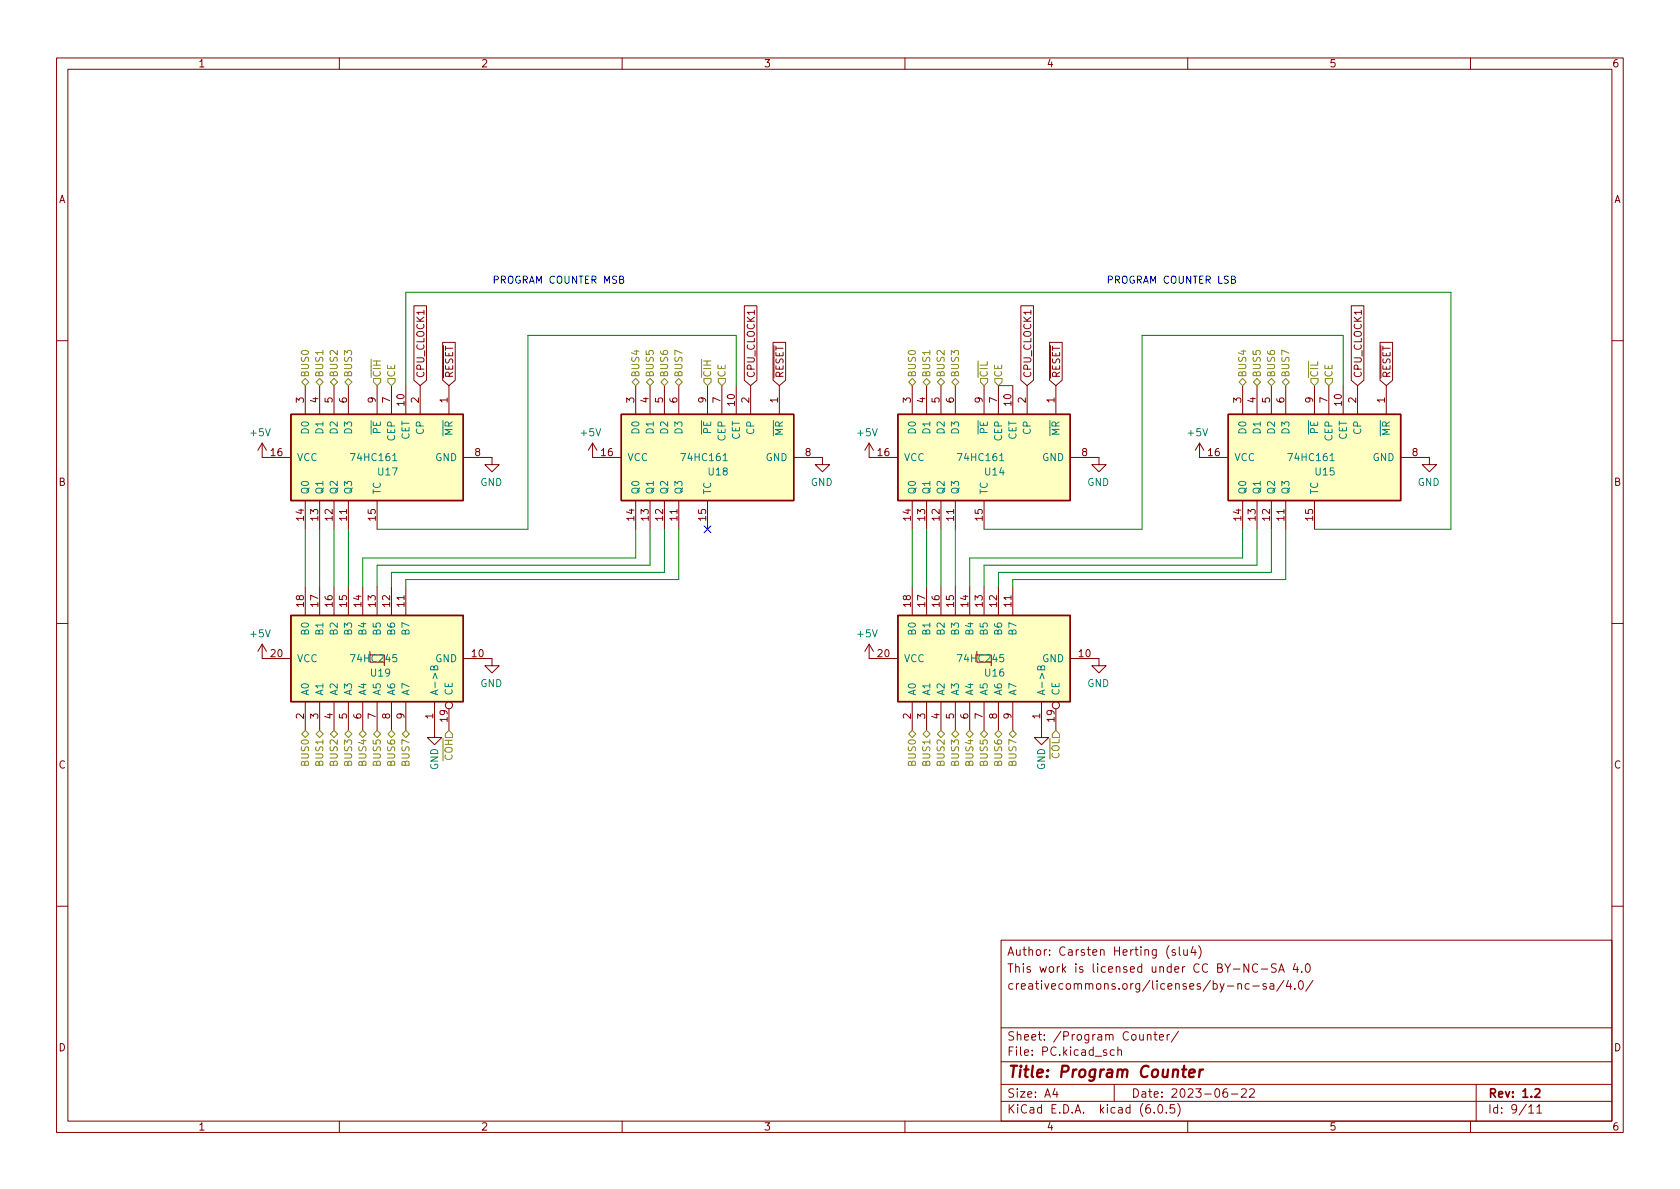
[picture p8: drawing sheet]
<svg xmlns="http://www.w3.org/2000/svg" width="297mm" height="210mm" viewBox="0 0 297 210" stroke-linecap="round" stroke-linejoin="round" font-family="sans-serif">
<g fill="none" stroke="#840000" stroke-width=".18">
<path d="M10 10.2h277v190.1h-277zM12 12.2h273v186.1h-273zM60 10.2v2M110 10.2v2M160 10.2v2M210 10.2v2M260 10.2v2M73.2 54.1h2.2v13.1l-1.1 1-1.1-1zM131.6 54.1h2.2v13.1l-1.1 1-1.1-1zM180.5 54.1h2.2v13.1l-1.1 1-1.1-1zM238.9 54.1h2.2v13.1l-1.1 1-1.1-1zM10 60.2h2"/>
<path d="M46.4 78.4l.7 1.2M46.4 78.4v2.5h5M46.4 78.4l-.8 1.2M54 68.2v5.1M56.5 68.2v5.1M59.1 68.2v5.1M61.6 68.2v5.1M66.7 68.2v5.1M69.2 68.2v5.1M71.8 68.2v5.1M74.3 68.2v5.1M78.3 60.5h2.2v6.7l-1.1 1-1.1-1z"/>
<path d="M79.4 68.2v5.1M104.8 78.4v2.5h5.1M104.8 78.4l.7 1.2M104.8 78.4l-.8 1.2M112.4 68.2v5.1M114.9 68.2v5.1M117.5 68.2v5.1M120 68.2v5.1M125.1 68.2v5.1M127.6 68.2v5.1M130.2 68.2v5.1M132.7 68.2v5.1"/>
<path d="M136.7 60.5h2.2v6.7l-1.1 1-1.1-1zM137.8 68.2v5.1M153.7 78.4v2.5h5M153.7 78.4l.7 1.2M153.7 78.4l-.8 1.2M161.3 68.2v5.1M163.8 68.2v5.1M166.4 68.2v5.1M168.9 68.2v5.1M174 68.2v5.1M176.5 68.2v5.1M179.1 68.2v5.1"/>
<path d="M181.6 68.2v5.1M185.6 60.5h2.2v6.7l-1.1 1-1.1-1zM186.7 68.2v5.1M212.1 78.4v2.5h5.1M212.1 78.4l.8 1.2M212.1 78.4l-.8 1.2M219.7 68.2v5.1M222.2 68.2v5.1M224.8 68.2v5.1M227.3 68.2v5.1M232.4 68.2v5.1M234.9 68.2v5.1"/>
<path d="M237.5 68.2v5.1M240 68.2v5.1M244 60.5h2.2v6.7l-1.1 1-1.1-1zM245.1 68.2v5.1M285 60.2h2M54 88.5v5.1M56.5 88.5v5.1M59.1 88.5v5.1M61.6 88.5v5.1M66.7 88.5v5.1M81.9 80.9h5.1v1.3h-1.3l1.3 1.2 1.3-1.2h-1.3M112.4 88.5v5.1"/>
<path d="M114.9 88.5v5.1M117.5 88.5v5.1M120 88.5v5.1M125.1 88.5v5.1M140.3 80.9h5.1v1.3h-1.3l1.3 1.2 1.3-1.2h-1.3M161.3 88.5v5.1M163.8 88.5v5.1M166.4 88.5v5.1M168.9 88.5v5.1M174 88.5v5.1M189.2 80.9h5.1v1.3h-1.3l1.3 1.2 1.3-1.2h-1.3M219.7 88.5v5.1"/>
<path d="M222.2 88.5v5.1M224.8 88.5v5.1M227.3 88.5v5.1M232.4 88.5v5.1M247.6 80.9h5.1v1.3h-1.2l1.2 1.2 1.3-1.2h-1.3M10 110.2h2M46.4 113.9v2.6h5M46.4 113.9l.7 1.3M46.4 113.9l-.8 1.3M54 103.8v5M56.5 103.8v5M59.1 103.8v5"/>
<path d="M61.6 103.8v5M64.1 103.8v5M66.7 103.8v5M69.2 103.8v5M71.8 103.8v5M81.9 116.5h5.1v1.2h-1.3l1.3 1.3 1.3-1.3h-1.3M153.7 113.9v2.6h5M153.7 113.9l.7 1.3M153.7 113.9l-.8 1.3M161.3 103.8v5M163.8 103.8v5M166.4 103.8v5"/>
<path d="M168.9 103.8v5M171.4 103.8v5M174 103.8v5M176.5 103.8v5M179.1 103.8v5M189.2 116.5h5.1v1.2h-1.3l1.3 1.3 1.3-1.3h-1.3M285 110.2h2M54 124.1v5.1M56.5 124.1v5.1M59.1 124.1v5.1M61.6 124.1v5.1M64.1 124.1v5.1"/>
<path d="M66.7 124.1v5.1M69.2 124.1v5.1M71.8 124.1v5.1M76.8 124.1v6.3h-1.2l1.2 1.3 1.3-1.3h-1.3M79.4 125.3v3.9M161.3 124.1v5.1M163.8 124.1v5.1M166.4 124.1v5.1M168.9 124.1v5.1M171.4 124.1v5.1M174 124.1v5.1M176.5 124.1v5.1"/>
<path d="M179.1 124.1v5.1M184.1 124.1v6.3h-1.2l1.2 1.3 1.3-1.3h-1.3M186.7 125.3v3.9M10 160.2h2M177 166.3h108v32h-108zM206.7 167.2a1.72 1.72 0 0 0 0 2.3M207.8 168l-.4-.1-.2 .2 .1 .3 .5 .1v.4h-.6M208.5 167.4v1.3l.2 .2M209.3 167.9l.1 1h.3l.2-.1M209.9 167.9v1M210.9 167.4l-.3 1h.9M211.3 167.9v1"/>
<path d="M211.9 167.2a1.72 1.72 0 0 1 0 2.3M220.9 174l-.5-.1-.3 .3v.4l.2 .3h.6M221.5 174.4h1.1M222.4 170.6a.6 .6 0 0 0-.8 0 .6 .6 0 0 0-.2 .7 .56 .56 0 0 0 .3 .6 .56 .56 0 0 0 .7-.1M223 171.4h1.1M223.9 174l-.4-.1-.2 .2 .1 .3 .5 .1v.4h-.6M224.6 174h.5l.1 .9M225.2 174.3l-.5 .1a.29 .29 0 0 0-.2 .2 .29 .29 0 0 0 .2 .3h.5M225.6 170.5l-.5-.1-.3 .3 .1 .4 .7 .3v.4l-.2 .1h-.6M226.1 171.9l.5-1.5 .5 1.5M226.2 171.5h.7M227 173.4l-1.3 1.9"/>
<path d="M227.8 173.4l-.4 1h1M228.1 173.9v1M228.9 174.8v.1M229 170.4l-.4 1h1M229.4 170.9v1M229.7 173.6l.2-.2a.81 .81 0 0 1 .6 .7 .81 .81 0 0 1-.3 .8h-.1a.81 .81 0 0 1-.4-1.3zM230.1 171.8v.1M230.9 170.6l.2-.2a.81 .81 0 0 1 .6 .7 .81 .81 0 0 1-.3 .8h-.1a.81 .81 0 0 1-.4-1.3zM232.1 173.4l-1.2 1.9M285 160.2h2M60 198.3v2M110 198.3v2"/>
<path d="M160 198.3v2M177 194.8h108M177 191.8h108M177 187.8h108M177 181.8h108M186.5 192.5l-.4 1h1M186.9 193v1M197 191.8v3M197 185.7l-.4-.1-.3 .3v.4l.1 .3h.6M197.6 185.8l.3-.2 .3 .1 .1 .9M197.6 185.1v1.5M202.9 183.1l.2-.2 .3 .1 .1 .9"/>
<path d="M202.9 182.9v1M204 182.9h.6M204.1 196.7v.1M204.2 182.4v1.3l.4 .2M204.9 195.4l.2-.1a.81 .81 0 0 1 .6 .7 .81 .81 0 0 1-.3 .8h-.2a.81 .81 0 0 1-.6-.6 .81 .81 0 0 1 .3-.8zM205 183.4l.7-.1-.1-.3-.4-.1-.2 .2 .1 .8h.5M206.2 196.7v.1M206.4 182.9v1M206.8 182.9l-.3 .1-.1 .2M207.6 195.3h-.7v.7l.2-.1 .5 .1 .1 .2-.1 .5-.2 .1-.5-.1M208.2 195.1a1.72 1.72 0 0 1 0 2.3M208.4 182.4l-1.3 1.9"/>
<path d="M210 198.3v2M216.9 192.5a.59 .59 0 0 0-.7 .7v.5l.2 .3h.4l.2-.1 .1-.5-.2-.2-.4-.1-.3 .3M217.7 193.5h1.2M219.5 192.7l.6-.2 .2 .2 .1 .3-1 1h1M220.9 192.7l.6-.2 .2 .2 .1 .3-.9 1h.9M260 198.3v2M261 191.8v6.5M270.3 195.8l.4-.5v1.5M270.3 196.8h.9M271.7 195.8l.5-.5v1.5M271.7 196.8h.9"/>
<circle cx="79.4" cy="124.7" r=".63"/>
<circle cx="186.7" cy="124.7" r=".63"/>
</g>
<path d="M271.4 192.7l.6-.2 .2 .2 .1 .3-1 1h1" fill="none" stroke="#840000" stroke-width=".3"/>
<path d="M209 189.1h.8M209.4 188.5l-.2 1.7v.2l.4 .1M210.3 189.8l.9-.2v-.4l-.2-.1-.6 .1-.2 1 .3 .3 .5-.1M212.2 189.1l-.2 1.4M212.7 189.1l-.4 .1-.2 .3" fill="none" stroke="#840000" stroke-width=".4"/>
<g fill="#ffffc2" stroke="#ffffc2" stroke-width=".18">
<path d="M109.9 73.3h30.4v15.2h-30.4z"/>
<path d="M158.7 73.3h30.5v15.2h-30.5z"/>
<path d="M51.4 73.3h30.5v15.2h-30.5z"/>
<path d="M217.2 73.3h30.4v15.2h-30.4z"/>
<path d="M51.4 108.8h30.5v15.3h-30.5z"/>
<path d="M158.7 108.8h30.5v15.3h-30.5z"/>
</g>
<path d="M51.4 73.3h30.5v15.2h-30.5zM109.9 73.3h30.4v15.2h-30.4zM158.7 73.3h30.5v15.2h-30.5zM217.2 73.3h30.4v15.2h-30.4zM51.4 108.8h30.5v15.3h-30.5zM158.7 108.8h30.5v15.3h-30.5z" fill="none" stroke="#840000" stroke-width=".25"/>
<path d="M69.4 81.5h.8M127.9 81.5h.7M176.8 81.5h.7M235.2 81.5h.7M76.7 118l.3-.3 .3 .1 .1 .2v.4h-1.3l.2-.6h.2l.2 .1v.5M184.1 118l.2-.3 .3 .1 .1 .2v.4h-1.2l.1-.6h.2l.2 .1 .1 .5" fill="none" stroke="#008484" stroke-width=".18"/>
<g fill="none" stroke="#848400" stroke-width=".18">
<path d="M53.3 67.6l.7-.7 .6 .7-.6 .6zM55.9 67.6l.6-.7 .6 .7-.6 .6zM58.4 67.6l.7-.7 .6 .7-.6 .6zM61 67.6l.6-.7 .6 .7-.6 .6zM66 66.9h1.3v.7l-.6 .6-.7-.6zM68.6 66.9h1.2v.7l-.6 .6-.6-.6zM111.8 67.6l.6-.7 .6 .7-.6 .6zM114.3 67.6l.6-.7 .7 .7-.7 .6zM116.8 67.6l.7-.7 .6 .7-.6 .6zM119.4 67.6l.6-.7 .6 .7-.6 .6zM124.5 66.9h1.2v.7l-.6 .6-.6-.6zM127 66.9h1.3v.7l-.7 .6-.6-.6z"/>
<path d="M160.7 67.6l.6-.7 .6 .7-.6 .6zM163.2 67.6l.6-.7 .7 .7-.7 .6zM165.7 67.6l.7-.7 .6 .7-.6 .6zM168.3 67.6l.6-.7 .6 .7-.6 .6zM173.4 66.9h1.2v.7l-.6 .6-.6-.6zM175.9 66.9h1.3v.7l-.7 .6-.6-.6zM219.1 67.6l.6-.7 .6 .7-.6 .6zM221.6 67.6l.6-.7 .7 .7-.7 .6zM224.2 67.6l.6-.7 .6 .7-.6 .6zM226.7 67.6l.6-.7 .7 .7-.7 .6zM231.8 66.9h1.2v.7l-.6 .6-.6-.6zM234.3 66.9h1.3v.7l-.7 .6-.6-.6z"/>
<path d="M53.3 129.8l.7-.6 .6 .6-.6 .6zM55.9 129.8l.6-.6 .6 .6-.6 .6zM58.4 129.8l.7-.6 .6 .6-.6 .6zM61 129.8l.6-.6 .6 .6-.6 .6zM63.5 129.8l.6-.6 .7 .6-.7 .6zM66 129.8l.7-.6 .6 .6-.6 .6zM68.6 129.8l.6-.6 .6 .6-.6 .6zM71.1 129.8l.7-.6 .6 .6-.6 .6zM160.7 129.8l.6-.6 .6 .6-.6 .6zM163.2 129.8l.6-.6 .7 .6-.7 .6zM165.7 129.8l.7-.6 .6 .6-.6 .6zM168.3 129.8l.6-.6 .6 .6-.6 .6z"/>
<path d="M170.8 129.8l.6-.6 .7 .6-.7 .6zM173.4 129.8l.6-.6 .6 .6-.6 .6zM175.9 129.8l.6-.6 .7 .6-.7 .6zM178.4 129.8l.7-.6 .6 .6-.6 .6zM186.7 129.2l.6 .6v.6h-1.2v-.6z"/>
</g>
<path d="M109.6 49.4h.5l.1-.2v-.3l-.6-.1v1.3h.5l.1-.1 .1-.3-.3-.3M217.7 49.4h.6l.1-.2-.1-.3-.6-.1v1.3h.5l.2-.1 .1-.3-.3-.3" fill="none" stroke="#0000c2" stroke-width=".18"/>
<g fill="none" stroke="#008400" stroke-width=".18">
<path d="M71.8 68.2v-16.5h184.7v41.9h-24.1M130.2 68.2v-8.9h-36.9v34.3h-26.6M176.5 68.2h2.6M237.5 68.2v-8.9h-35.6v34.3h-27.9M54 93.6v10.2M56.5 93.6v10.2M59.1 93.6v10.2M61.6 93.6v10.2M112.4 93.6v5.1h-48.3v5.1M114.9 93.6v6.3h-48.2v3.9M117.5 93.6v7.6h-48.3v2.6M120 93.6v8.9h-48.2v1.3"/>
<path d="M161.3 93.6v10.2M163.8 93.6v10.2M166.4 93.6v10.2M168.9 93.6v10.2M219.7 93.6v5.1h-48.3v5.1M222.2 93.6v6.3h-48.2v3.9M224.8 93.6v7.6h-48.3v2.6M227.3 93.6v8.9h-48.2v1.3"/>
</g>
<path d="M124.5 93l1.2 1.2M125.7 93l-1.2 1.2" fill="none" stroke="#000084" stroke-width=".18"/>
<text font-size="2.8" fill="#840000" x="178" y="190.6">Title: Program Counter</text>
<g font-size="2.1" fill="#840000">
<text x="178" y="172">This work is licensed under CC BY-NC-SA 4.0</text>
<text x="178" y="169">Author: Carsten Herting (slu4)</text>
<text x="178" y="175">creativecommons.org/licenses/by-nc-sa/4.0/</text>
<text x="178" y="184">Sheet: /Program Counter/</text>
<text x="178" y="186.7">File: PC.kicad_sch</text>
<text x="178" y="196.9">KiCad E.D.A. kicad (6.0.5)</text>
<text x="178" y="194.1">Size: A4</text>
<text x="200" y="194.1">Date: 2023-06-22</text>
<text x="263" y="194.1">Rev: 1.2</text>
<text x="263" y="196.9">Id: 9/11</text>
</g>
<g font-size="1.8" fill="#840000">
<text x="35" y="11.9">1</text>
<text x="85" y="11.9">2</text>
<text x="135" y="11.9">3</text>
<text x="185" y="11.9">4</text>
<text x="235" y="11.9">5</text>
<text x="285" y="11.9">6</text>
<text x="10.3" y="35.9">A</text>
<text x="285.3" y="35.9">A</text>
<text x="53.7" y="71.2" transform="rotate(-90 53.7 71.2)">3</text>
<text x="56.3" y="71.2" transform="rotate(-90 56.3 71.2)">4</text>
<text x="58.8" y="71.2" transform="rotate(-90 58.8 71.2)">5</text>
<text x="61.3" y="71.2" transform="rotate(-90 61.3 71.2)">6</text>
<text x="66.4" y="71.2" transform="rotate(-90 66.4 71.2)">9</text>
<text x="69" y="71.2" transform="rotate(-90 69 71.2)">7</text>
<text x="71.5" y="71.7" transform="rotate(-90 71.5 71.7)">10</text>
<text x="74" y="71.2" transform="rotate(-90 74 71.2)">2</text>
<text x="75" y="66.9" transform="rotate(-90 75 66.9)">CPU_CLOCK1</text>
<text x="79.1" y="71.2" transform="rotate(-90 79.1 71.2)">1</text>
<text x="80.1" y="66.9" transform="rotate(-90 80.1 66.9)">~{RESET}</text>
<text x="112.1" y="71.2" transform="rotate(-90 112.1 71.2)">3</text>
<text x="114.7" y="71.2" transform="rotate(-90 114.7 71.2)">4</text>
<text x="117.2" y="71.2" transform="rotate(-90 117.2 71.2)">5</text>
<text x="119.8" y="71.2" transform="rotate(-90 119.8 71.2)">6</text>
<text x="124.8" y="71.2" transform="rotate(-90 124.8 71.2)">9</text>
<text x="127.4" y="71.2" transform="rotate(-90 127.4 71.2)">7</text>
<text x="129.9" y="71.7" transform="rotate(-90 129.9 71.7)">10</text>
<text x="132.5" y="71.2" transform="rotate(-90 132.5 71.2)">2</text>
<text x="133.4" y="66.9" transform="rotate(-90 133.4 66.9)">CPU_CLOCK1</text>
<text x="137.5" y="71.2" transform="rotate(-90 137.5 71.2)">1</text>
<text x="138.5" y="66.9" transform="rotate(-90 138.5 66.9)">~{RESET}</text>
<text x="161" y="71.2" transform="rotate(-90 161 71.2)">3</text>
<text x="163.6" y="71.2" transform="rotate(-90 163.6 71.2)">4</text>
<text x="166.1" y="71.2" transform="rotate(-90 166.1 71.2)">5</text>
<text x="168.7" y="71.2" transform="rotate(-90 168.7 71.2)">6</text>
<text x="173.7" y="71.2" transform="rotate(-90 173.7 71.2)">9</text>
<text x="176.3" y="71.2" transform="rotate(-90 176.3 71.2)">7</text>
<text x="178.8" y="71.7" transform="rotate(-90 178.8 71.7)">10</text>
<text x="181.4" y="71.2" transform="rotate(-90 181.4 71.2)">2</text>
<text x="182.3" y="66.9" transform="rotate(-90 182.3 66.9)">CPU_CLOCK1</text>
<text x="186.4" y="71.2" transform="rotate(-90 186.4 71.2)">1</text>
<text x="187.4" y="66.9" transform="rotate(-90 187.4 66.9)">~{RESET}</text>
<text x="219.5" y="71.2" transform="rotate(-90 219.5 71.2)">3</text>
<text x="222" y="71.2" transform="rotate(-90 222 71.2)">4</text>
<text x="224.5" y="71.2" transform="rotate(-90 224.5 71.2)">5</text>
<text x="227.1" y="71.2" transform="rotate(-90 227.1 71.2)">6</text>
<text x="232.2" y="71.2" transform="rotate(-90 232.2 71.2)">9</text>
<text x="234.7" y="71.2" transform="rotate(-90 234.7 71.2)">7</text>
<text x="237.2" y="71.7" transform="rotate(-90 237.2 71.7)">10</text>
<text x="239.8" y="71.2" transform="rotate(-90 239.8 71.2)">2</text>
<text x="240.8" y="66.9" transform="rotate(-90 240.8 66.9)">CPU_CLOCK1</text>
<text x="244.9" y="71.2" transform="rotate(-90 244.9 71.2)">1</text>
<text x="245.8" y="66.9" transform="rotate(-90 245.8 66.9)">~{RESET}</text>
<text x="47.9" y="80.6">16</text>
<text x="84" y="80.6">8</text>
<text x="106.3" y="80.6">16</text>
<text x="142.4" y="80.6">8</text>
<text x="155.2" y="80.6">16</text>
<text x="191.3" y="80.6">8</text>
<text x="213.6" y="80.6">16</text>
<text x="249.7" y="80.6">8</text>
<text x="10.3" y="85.9">B</text>
<text x="285.3" y="85.9">B</text>
<text x="53.7" y="92" transform="rotate(-90 53.7 92)">14</text>
<text x="56.3" y="92" transform="rotate(-90 56.3 92)">13</text>
<text x="58.8" y="92" transform="rotate(-90 58.8 92)">12</text>
<text x="61.3" y="92" transform="rotate(-90 61.3 92)">11</text>
<text x="66.4" y="92" transform="rotate(-90 66.4 92)">15</text>
<text x="112.1" y="92" transform="rotate(-90 112.1 92)">14</text>
<text x="114.7" y="92" transform="rotate(-90 114.7 92)">13</text>
<text x="117.2" y="92" transform="rotate(-90 117.2 92)">12</text>
<text x="119.8" y="92" transform="rotate(-90 119.8 92)">11</text>
<text x="124.8" y="92" transform="rotate(-90 124.8 92)">15</text>
<text x="161" y="92" transform="rotate(-90 161 92)">14</text>
<text x="163.6" y="92" transform="rotate(-90 163.6 92)">13</text>
<text x="166.1" y="92" transform="rotate(-90 166.1 92)">12</text>
<text x="168.7" y="92" transform="rotate(-90 168.7 92)">11</text>
<text x="173.7" y="92" transform="rotate(-90 173.7 92)">15</text>
<text x="219.5" y="92" transform="rotate(-90 219.5 92)">14</text>
<text x="222" y="92" transform="rotate(-90 222 92)">13</text>
<text x="224.5" y="92" transform="rotate(-90 224.5 92)">12</text>
<text x="227.1" y="92" transform="rotate(-90 227.1 92)">11</text>
<text x="232.2" y="92" transform="rotate(-90 232.2 92)">15</text>
<text x="53.7" y="107.3" transform="rotate(-90 53.7 107.3)">18</text>
<text x="56.3" y="107.3" transform="rotate(-90 56.3 107.3)">17</text>
<text x="58.8" y="107.3" transform="rotate(-90 58.8 107.3)">16</text>
<text x="61.3" y="107.3" transform="rotate(-90 61.3 107.3)">15</text>
<text x="63.9" y="107.3" transform="rotate(-90 63.9 107.3)">14</text>
<text x="66.4" y="107.3" transform="rotate(-90 66.4 107.3)">13</text>
<text x="69" y="107.3" transform="rotate(-90 69 107.3)">12</text>
<text x="71.5" y="107.3" transform="rotate(-90 71.5 107.3)">11</text>
<text x="161" y="107.3" transform="rotate(-90 161 107.3)">18</text>
<text x="163.6" y="107.3" transform="rotate(-90 163.6 107.3)">17</text>
<text x="166.1" y="107.3" transform="rotate(-90 166.1 107.3)">16</text>
<text x="168.7" y="107.3" transform="rotate(-90 168.7 107.3)">15</text>
<text x="171.2" y="107.3" transform="rotate(-90 171.2 107.3)">14</text>
<text x="173.7" y="107.3" transform="rotate(-90 173.7 107.3)">13</text>
<text x="176.3" y="107.3" transform="rotate(-90 176.3 107.3)">12</text>
<text x="178.8" y="107.3" transform="rotate(-90 178.8 107.3)">11</text>
<text x="47.9" y="116.2">20</text>
<text x="83.5" y="116.2">10</text>
<text x="155.2" y="116.2">20</text>
<text x="190.8" y="116.2">10</text>
<text x="53.7" y="127.1" transform="rotate(-90 53.7 127.1)">2</text>
<text x="56.3" y="127.1" transform="rotate(-90 56.3 127.1)">3</text>
<text x="58.8" y="127.1" transform="rotate(-90 58.8 127.1)">4</text>
<text x="61.3" y="127.1" transform="rotate(-90 61.3 127.1)">5</text>
<text x="63.9" y="127.1" transform="rotate(-90 63.9 127.1)">6</text>
<text x="66.4" y="127.1" transform="rotate(-90 66.4 127.1)">7</text>
<text x="69" y="127.1" transform="rotate(-90 69 127.1)">8</text>
<text x="71.5" y="127.1" transform="rotate(-90 71.5 127.1)">9</text>
<text x="76.6" y="127.1" transform="rotate(-90 76.6 127.1)">1</text>
<text x="79.1" y="127.6" transform="rotate(-90 79.1 127.6)">19</text>
<text x="161" y="127.1" transform="rotate(-90 161 127.1)">2</text>
<text x="163.6" y="127.1" transform="rotate(-90 163.6 127.1)">3</text>
<text x="166.1" y="127.1" transform="rotate(-90 166.1 127.1)">4</text>
<text x="168.7" y="127.1" transform="rotate(-90 168.7 127.1)">5</text>
<text x="171.2" y="127.1" transform="rotate(-90 171.2 127.1)">6</text>
<text x="173.7" y="127.1" transform="rotate(-90 173.7 127.1)">7</text>
<text x="176.3" y="127.1" transform="rotate(-90 176.3 127.1)">8</text>
<text x="178.8" y="127.1" transform="rotate(-90 178.8 127.1)">9</text>
<text x="183.9" y="127.1" transform="rotate(-90 183.9 127.1)">1</text>
<text x="186.4" y="127.6" transform="rotate(-90 186.4 127.6)">19</text>
<text x="10.3" y="135.9">C</text>
<text x="285.3" y="135.9">C</text>
<text x="10.3" y="185.9">D</text>
<text x="285.3" y="185.9">D</text>
<text x="35" y="199.9">1</text>
<text x="85" y="199.9">2</text>
<text x="135" y="199.9">3</text>
<text x="185" y="199.9">4</text>
<text x="235" y="199.9">5</text>
<text x="285" y="199.9">6</text>
</g>
<g font-size="1.8" fill="#0000c2">
<text x="87" y="50.2">PROGRAM COUNTER MSB</text>
<text x="195.6" y="50.2">PROGRAM COUNTER LSB</text>
</g>
<g font-size="1.8" fill="#848400">
<text x="54.6" y="66.8" transform="rotate(-90 54.6 66.8)">BUS0</text>
<text x="57.1" y="66.8" transform="rotate(-90 57.1 66.8)">BUS1</text>
<text x="59.7" y="66.8" transform="rotate(-90 59.7 66.8)">BUS2</text>
<text x="62.2" y="66.8" transform="rotate(-90 62.2 66.8)">BUS3</text>
<text x="67.3" y="66.8" transform="rotate(-90 67.3 66.8)">~{CIH}</text>
<text x="69.8" y="66.8" transform="rotate(-90 69.8 66.8)">CE</text>
<text x="113" y="66.8" transform="rotate(-90 113 66.8)">BUS4</text>
<text x="115.6" y="66.8" transform="rotate(-90 115.6 66.8)">BUS5</text>
<text x="118.1" y="66.8" transform="rotate(-90 118.1 66.8)">BUS6</text>
<text x="120.6" y="66.8" transform="rotate(-90 120.6 66.8)">BUS7</text>
<text x="125.7" y="66.8" transform="rotate(-90 125.7 66.8)">~{CIH}</text>
<text x="128.3" y="66.8" transform="rotate(-90 128.3 66.8)">CE</text>
<text x="161.9" y="66.8" transform="rotate(-90 161.9 66.8)">BUS0</text>
<text x="164.5" y="66.8" transform="rotate(-90 164.5 66.8)">BUS1</text>
<text x="167" y="66.8" transform="rotate(-90 167 66.8)">BUS2</text>
<text x="169.5" y="66.8" transform="rotate(-90 169.5 66.8)">BUS3</text>
<text x="174.6" y="66.8" transform="rotate(-90 174.6 66.8)">~{CIL}</text>
<text x="177.2" y="66.8" transform="rotate(-90 177.2 66.8)">CE</text>
<text x="220.3" y="66.8" transform="rotate(-90 220.3 66.8)">BUS4</text>
<text x="222.9" y="66.8" transform="rotate(-90 222.9 66.8)">BUS5</text>
<text x="225.4" y="66.8" transform="rotate(-90 225.4 66.8)">BUS6</text>
<text x="228" y="66.8" transform="rotate(-90 228 66.8)">BUS7</text>
<text x="233" y="66.8" transform="rotate(-90 233 66.8)">~{CIL}</text>
<text x="235.6" y="66.8" transform="rotate(-90 235.6 66.8)">CE</text>
<text x="54.6" y="135.2" transform="rotate(-90 54.6 135.2)">BUS0</text>
<text x="57.1" y="135.2" transform="rotate(-90 57.1 135.2)">BUS1</text>
<text x="59.7" y="135.2" transform="rotate(-90 59.7 135.2)">BUS2</text>
<text x="62.2" y="135.2" transform="rotate(-90 62.2 135.2)">BUS3</text>
<text x="64.8" y="135.2" transform="rotate(-90 64.8 135.2)">BUS4</text>
<text x="67.3" y="135.2" transform="rotate(-90 67.3 135.2)">BUS5</text>
<text x="69.8" y="135.2" transform="rotate(-90 69.8 135.2)">BUS6</text>
<text x="72.4" y="135.2" transform="rotate(-90 72.4 135.2)">BUS7</text>
<text x="80" y="135.8" transform="rotate(-90 80 135.8)">~{COH}</text>
<text x="161.9" y="135.2" transform="rotate(-90 161.9 135.2)">BUS0</text>
<text x="164.5" y="135.2" transform="rotate(-90 164.5 135.2)">BUS1</text>
<text x="167" y="135.2" transform="rotate(-90 167 135.2)">BUS2</text>
<text x="169.5" y="135.2" transform="rotate(-90 169.5 135.2)">BUS3</text>
<text x="172.1" y="135.2" transform="rotate(-90 172.1 135.2)">BUS4</text>
<text x="174.6" y="135.2" transform="rotate(-90 174.6 135.2)">BUS5</text>
<text x="177.2" y="135.2" transform="rotate(-90 177.2 135.2)">BUS6</text>
<text x="179.7" y="135.2" transform="rotate(-90 179.7 135.2)">BUS7</text>
<text x="187.3" y="135.6" transform="rotate(-90 187.3 135.6)">~{COL}</text>
</g>
<g font-size="1.8" fill="#008484">
<text x="44.4" y="77.1">+5V</text>
<text x="54.6" y="76.5" transform="rotate(-90 54.6 76.5)">D0</text>
<text x="57.1" y="76.5" transform="rotate(-90 57.1 76.5)">D1</text>
<text x="59.7" y="76.5" transform="rotate(-90 59.7 76.5)">D2</text>
<text x="62.2" y="76.5" transform="rotate(-90 62.2 76.5)">D3</text>
<text x="69.8" y="77.9" transform="rotate(-90 69.8 77.9)">CEP</text>
<text x="72.4" y="77.8" transform="rotate(-90 72.4 77.8)">CET</text>
<text x="74.9" y="76.7" transform="rotate(-90 74.9 76.7)">CP</text>
<text x="102.8" y="77.1">+5V</text>
<text x="113" y="76.5" transform="rotate(-90 113 76.5)">D0</text>
<text x="115.6" y="76.5" transform="rotate(-90 115.6 76.5)">D1</text>
<text x="118.1" y="76.5" transform="rotate(-90 118.1 76.5)">D2</text>
<text x="120.6" y="76.5" transform="rotate(-90 120.6 76.5)">D3</text>
<text x="128.3" y="77.9" transform="rotate(-90 128.3 77.9)">CEP</text>
<text x="130.8" y="77.8" transform="rotate(-90 130.8 77.8)">CET</text>
<text x="133.3" y="76.7" transform="rotate(-90 133.3 76.7)">CP</text>
<text x="151.7" y="77.1">+5V</text>
<text x="161.9" y="76.5" transform="rotate(-90 161.9 76.5)">D0</text>
<text x="164.5" y="76.5" transform="rotate(-90 164.5 76.5)">D1</text>
<text x="167" y="76.5" transform="rotate(-90 167 76.5)">D2</text>
<text x="169.5" y="76.5" transform="rotate(-90 169.5 76.5)">D3</text>
<text x="177.2" y="77.9" transform="rotate(-90 177.2 77.9)">CEP</text>
<text x="179.7" y="77.8" transform="rotate(-90 179.7 77.8)">CET</text>
<text x="182.2" y="76.7" transform="rotate(-90 182.2 76.7)">CP</text>
<text x="210.1" y="77.1">+5V</text>
<text x="220.3" y="76.5" transform="rotate(-90 220.3 76.5)">D0</text>
<text x="222.9" y="76.5" transform="rotate(-90 222.9 76.5)">D1</text>
<text x="225.4" y="76.5" transform="rotate(-90 225.4 76.5)">D2</text>
<text x="228" y="76.5" transform="rotate(-90 228 76.5)">D3</text>
<text x="235.6" y="77.9" transform="rotate(-90 235.6 77.9)">CEP</text>
<text x="238.1" y="77.8" transform="rotate(-90 238.1 77.8)">CET</text>
<text x="240.7" y="76.7" transform="rotate(-90 240.7 76.7)">CP</text>
<text x="52.5" y="81.5">VCC</text>
<text x="62.3" y="81.5">74HC161</text>
<text x="67.3" y="78" transform="rotate(-90 67.3 78)">~{PE}</text>
<text x="77" y="81.5">GND</text>
<text x="80" y="78.4" transform="rotate(-90 80 78.4)">~{MR}</text>
<text x="110.9" y="81.5">VCC</text>
<text x="120.8" y="81.5">74HC161</text>
<text x="125.7" y="78" transform="rotate(-90 125.7 78)">~{PE}</text>
<text x="135.4" y="81.5">GND</text>
<text x="138.4" y="78.4" transform="rotate(-90 138.4 78.4)">~{MR}</text>
<text x="159.8" y="81.5">VCC</text>
<text x="169.7" y="81.5">74HC161</text>
<text x="174.6" y="78" transform="rotate(-90 174.6 78)">~{PE}</text>
<text x="184.3" y="81.5">GND</text>
<text x="187.3" y="78.4" transform="rotate(-90 187.3 78.4)">~{MR}</text>
<text x="218.2" y="81.5">VCC</text>
<text x="228.1" y="81.5">74HC161</text>
<text x="233" y="78" transform="rotate(-90 233 78)">~{PE}</text>
<text x="242.7" y="81.5">GND</text>
<text x="245.7" y="78.4" transform="rotate(-90 245.7 78.4)">~{MR}</text>
<text x="54.6" y="87.5" transform="rotate(-90 54.6 87.5)">Q0</text>
<text x="57.1" y="87.5" transform="rotate(-90 57.1 87.5)">Q1</text>
<text x="59.7" y="87.5" transform="rotate(-90 59.7 87.5)">Q2</text>
<text x="62.2" y="87.5" transform="rotate(-90 62.2 87.5)">Q3</text>
<text x="66.9" y="84.1">U17</text>
<text x="67.3" y="87.5" transform="rotate(-90 67.3 87.5)">TC</text>
<text x="84.9" y="85.9">GND</text>
<text x="113" y="87.5" transform="rotate(-90 113 87.5)">Q0</text>
<text x="115.6" y="87.5" transform="rotate(-90 115.6 87.5)">Q1</text>
<text x="118.1" y="87.5" transform="rotate(-90 118.1 87.5)">Q2</text>
<text x="120.6" y="87.5" transform="rotate(-90 120.6 87.5)">Q3</text>
<text x="125.3" y="84.1">U18</text>
<text x="125.7" y="87.5" transform="rotate(-90 125.7 87.5)">TC</text>
<text x="143.3" y="85.9">GND</text>
<text x="161.9" y="87.5" transform="rotate(-90 161.9 87.5)">Q0</text>
<text x="164.5" y="87.5" transform="rotate(-90 164.5 87.5)">Q1</text>
<text x="167" y="87.5" transform="rotate(-90 167 87.5)">Q2</text>
<text x="169.5" y="87.5" transform="rotate(-90 169.5 87.5)">Q3</text>
<text x="174.2" y="84.1">U14</text>
<text x="174.6" y="87.5" transform="rotate(-90 174.6 87.5)">TC</text>
<text x="192.2" y="85.9">GND</text>
<text x="220.3" y="87.5" transform="rotate(-90 220.3 87.5)">Q0</text>
<text x="222.9" y="87.5" transform="rotate(-90 222.9 87.5)">Q1</text>
<text x="225.4" y="87.5" transform="rotate(-90 225.4 87.5)">Q2</text>
<text x="228" y="87.5" transform="rotate(-90 228 87.5)">Q3</text>
<text x="232.6" y="84.1">U15</text>
<text x="233" y="87.5" transform="rotate(-90 233 87.5)">TC</text>
<text x="250.6" y="85.9">GND</text>
<text x="44.4" y="112.7">+5V</text>
<text x="54.6" y="112.1" transform="rotate(-90 54.6 112.1)">B0</text>
<text x="57.1" y="112.1" transform="rotate(-90 57.1 112.1)">B1</text>
<text x="59.7" y="112.1" transform="rotate(-90 59.7 112.1)">B2</text>
<text x="62.2" y="112.1" transform="rotate(-90 62.2 112.1)">B3</text>
<text x="64.8" y="112.1" transform="rotate(-90 64.8 112.1)">B4</text>
<text x="67.3" y="112.1" transform="rotate(-90 67.3 112.1)">B5</text>
<text x="69.8" y="112.1" transform="rotate(-90 69.8 112.1)">B6</text>
<text x="72.4" y="112.1" transform="rotate(-90 72.4 112.1)">B7</text>
<text x="151.7" y="112.7">+5V</text>
<text x="161.9" y="112.1" transform="rotate(-90 161.9 112.1)">B0</text>
<text x="164.5" y="112.1" transform="rotate(-90 164.5 112.1)">B1</text>
<text x="167" y="112.1" transform="rotate(-90 167 112.1)">B2</text>
<text x="169.5" y="112.1" transform="rotate(-90 169.5 112.1)">B3</text>
<text x="172.1" y="112.1" transform="rotate(-90 172.1 112.1)">B4</text>
<text x="174.6" y="112.1" transform="rotate(-90 174.6 112.1)">B5</text>
<text x="177.2" y="112.1" transform="rotate(-90 177.2 112.1)">B6</text>
<text x="179.7" y="112.1" transform="rotate(-90 179.7 112.1)">B7</text>
<text x="52.5" y="117.1">VCC</text>
<text x="62.3" y="117.1">74HC245</text>
<text x="65.6" y="119.6">U19</text>
<text x="77" y="117.1">GND</text>
<text x="159.8" y="117.1">VCC</text>
<text x="169.7" y="117.1">74HC245</text>
<text x="174.2" y="119.6">U16</text>
<text x="184.3" y="117.1">GND</text>
<text x="54.6" y="123.1" transform="rotate(-90 54.6 123.1)">A0</text>
<text x="57.1" y="123.1" transform="rotate(-90 57.1 123.1)">A1</text>
<text x="59.7" y="123.1" transform="rotate(-90 59.7 123.1)">A2</text>
<text x="62.2" y="123.1" transform="rotate(-90 62.2 123.1)">A3</text>
<text x="64.8" y="123.1" transform="rotate(-90 64.8 123.1)">A4</text>
<text x="67.3" y="123.1" transform="rotate(-90 67.3 123.1)">A5</text>
<text x="69.8" y="123.1" transform="rotate(-90 69.8 123.1)">A6</text>
<text x="72.4" y="123.1" transform="rotate(-90 72.4 123.1)">A7</text>
<text x="77.5" y="123.1" transform="rotate(-90 77.5 123.1)">A-&gt;B</text>
<text x="80" y="123.1" transform="rotate(-90 80 123.1)">CE</text>
<text x="84.9" y="121.5">GND</text>
<text x="161.9" y="123.1" transform="rotate(-90 161.9 123.1)">A0</text>
<text x="164.5" y="123.1" transform="rotate(-90 164.5 123.1)">A1</text>
<text x="167" y="123.1" transform="rotate(-90 167 123.1)">A2</text>
<text x="169.5" y="123.1" transform="rotate(-90 169.5 123.1)">A3</text>
<text x="172.1" y="123.1" transform="rotate(-90 172.1 123.1)">A4</text>
<text x="174.6" y="123.1" transform="rotate(-90 174.6 123.1)">A5</text>
<text x="177.2" y="123.1" transform="rotate(-90 177.2 123.1)">A6</text>
<text x="179.7" y="123.1" transform="rotate(-90 179.7 123.1)">A7</text>
<text x="184.8" y="123.1" transform="rotate(-90 184.8 123.1)">A-&gt;B</text>
<text x="187.3" y="123.1" transform="rotate(-90 187.3 123.1)">CE</text>
<text x="192.2" y="121.5">GND</text>
<text x="77.5" y="136.2" transform="rotate(-90 77.5 136.2)">GND</text>
<text x="184.8" y="136.2" transform="rotate(-90 184.8 136.2)">GND</text>
</g>
</svg>
